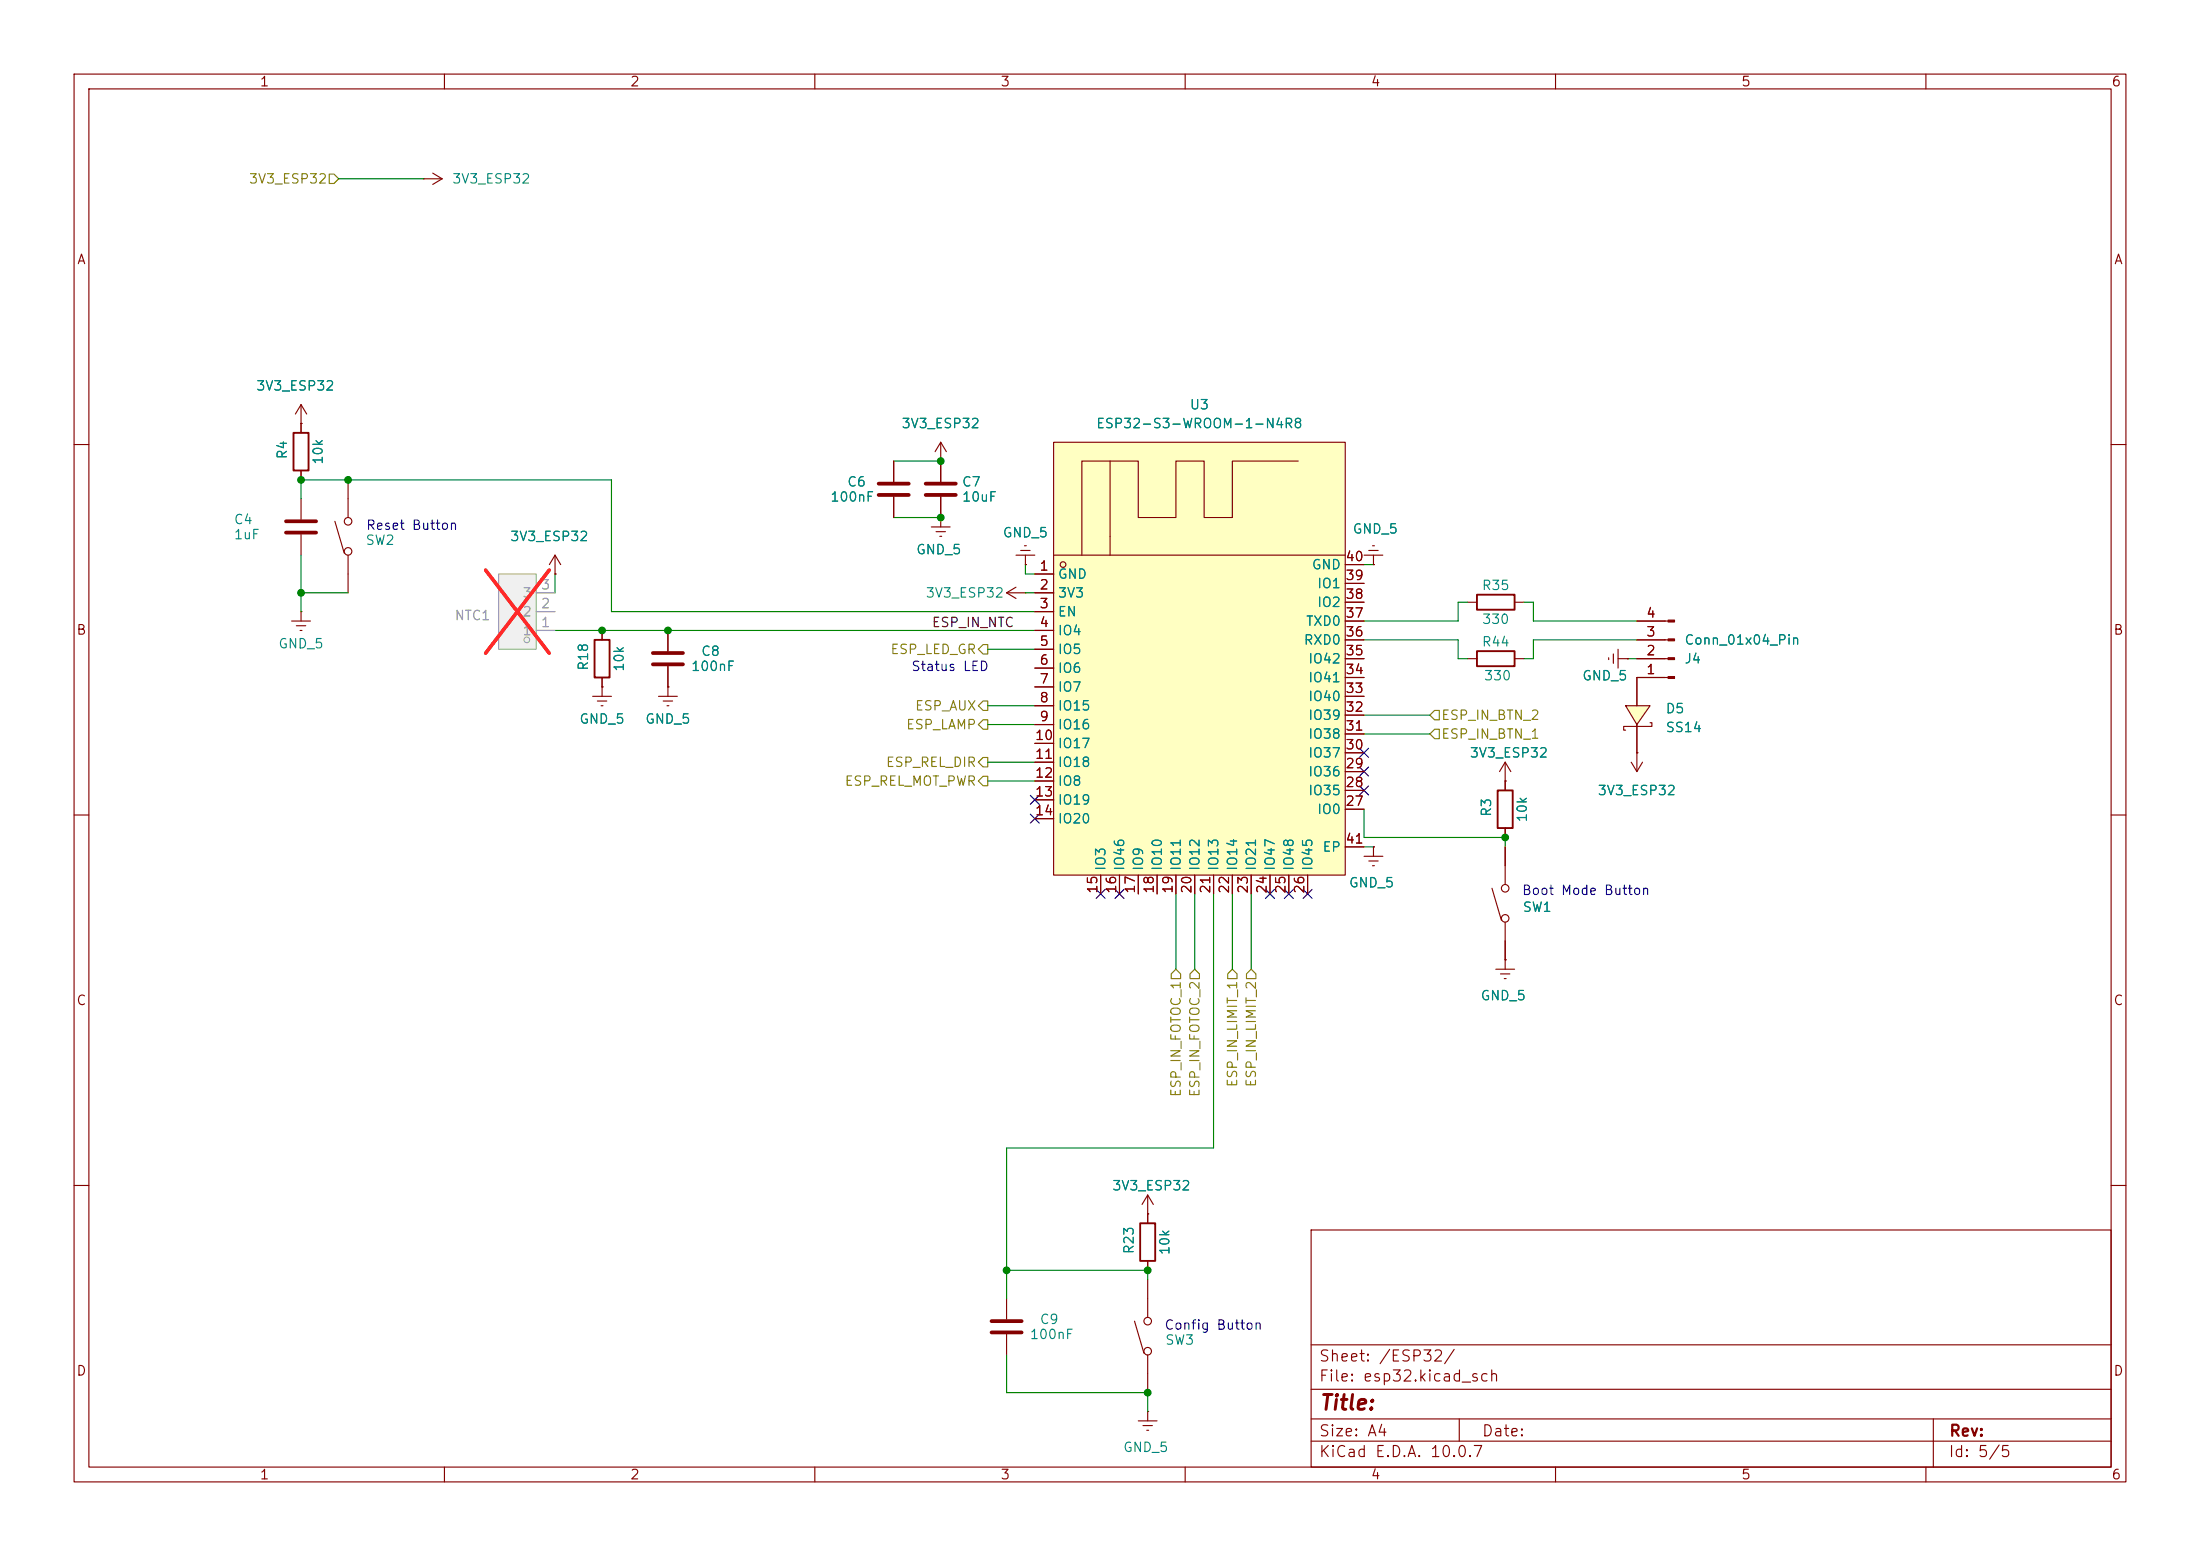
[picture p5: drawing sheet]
<svg xmlns="http://www.w3.org/2000/svg" width="297mm" height="210mm" viewBox="0 0 297 210" stroke-linecap="round" stroke-linejoin="round" font-family="sans-serif">
<g fill="none" stroke="#840000" stroke-width=".15">
<path d="M10 10h277v190h-277zM12 12h273v186h-273zM60 10v2M110 10v2M160 10v2M210 10v2M260 10v2M10 60h2M45.2 70.4l1.3 4.3M47 64.8v5.1M47 74.9v5.1M285 60h2"/>
<path d="M217.2 88.8v.2M217.8 88.3v1.2M218.4 88.9h1.3M218.4 87.6v2.6M219.7 88.9h.1M10 110h2M220.2 102.9l.8 1.2M221 101.6h.1M221 101.6v2.5M221.7 102.9l-.7 1.2M285 110h2M10 160h2"/>
<path d="M154.9 163.8v1.3M154.9 170.2v1.3M177 166h108v32h-108zM285 160h2M60 198v2M110 198v2M160 198v2M177 194.5h108M177 191.5h108M177 187.5h108M177 181.5h108M197 191.5v3"/>
<path d="M210 198v2M260 198v2M261 191.5v6.5"/>
<circle cx="47" cy="74.4" r=".51"/>
<circle cx="47" cy="70.4" r=".51"/>
</g>
<path d="M153.9 165.1h2.1v5.1h-2.1z" fill="none" stroke="#840000" stroke-width=".25"/>
<path d="M219.5 95.3h3.3l-1.8 2.5z" fill="#ffffc2"/>
<g fill="none" stroke="#840000" stroke-width=".15">
<path d="M127 59.7l-.8 1.3M127 59.7l.8 1.3M127 59.7v5.3M127 62.2h.1M127 67.1v2.8M137.2 79.2l-1.3 .8M184.1 74.9h2.6M184.8 74.3h1.3M185.3 73.7h.2M185.4 76.2h.1M185.4 74.9v1.3M135.9 80l1.3 .8"/>
<path d="M135.9 80h2.5M138.4 80h.1M198.1 81.3h1.3M198.1 88.9h1.3M204.5 81.3h1.2M204.5 88.9h1.2M219.5 95.3h3.3l-1.8 2.5zM221 91.4v3.9M221 97.8v3.8M222.8 97.5h.2v.5h-3.8v.6h.3M184.1 115.6h2.6M184.8 116.2h1.3"/>
<path d="M185.3 116.8h.2M185.4 114.3h.1M185.4 114.3v1.3M201.4 119.9l1.3 4.3M203.2 105.4h.1M203.2 102.9v3.8M203.2 111.8v1.2M203.2 114.3v5.1M203.2 102.9l-.8 1.2M203.2 102.9l.8 1.2M201.9 130.8h2.6M202.6 131.4h1.2"/>
<path d="M203.1 132.1h.2M203.2 129.5h.1M203.2 124.5v6.3"/>
<circle cx="203.2" cy="119.9" r=".51"/>
<circle cx="203.2" cy="123.9" r=".51"/>
</g>
<path d="M199.4 80.3h5.1v2h-5.1zM199.4 87.9h5.1v2h-5.1zM202.2 106.7h2v5.1h-2z" fill="none" stroke="#840000" stroke-width=".25"/>
<path d="M125 65.3h4M125 66.8h4" fill="none" stroke="#840000" stroke-width=".51"/>
<path d="M142.2 59.7h39.4v58.4h-39.4z" fill="#ffffc2"/>
<g fill="none" stroke="#840000" stroke-width=".15">
<path d="M142.2 59.7h39.4v58.4h-39.4zM74.9 77.5h.1M74.9 74.9l-.7 1.3M74.9 74.9l.8 1.3M74.9 74.9v2.6M139.7 77.5h2.5M142.2 74.9h39.4M149.9 62.2v12.7M175.3 62.2h-8.9v7.7h-3.8v-7.7h-3.9v7.7h-5v-7.7h-7.7v12.7M181.6 78.7h2.5M181.6 76.2h2.5M139.7 80h2.5"/>
<path d="M139.7 82.6h2.5M139.7 85.1h2.5M139.7 87.6h2.5M139.7 90.2h2.5M139.7 92.7h2.5M139.7 95.3h2.5M139.7 97.8h2.5M181.6 99.1h2.5M181.6 96.5h2.5M181.6 94h2.5M181.6 91.4h2.5M181.6 88.9h2.5"/>
<path d="M181.6 86.4h2.5M181.6 83.8h2.5M181.6 81.3h2.5M139.7 100.3h2.5M139.7 102.9h2.5M139.7 105.4h2.5M139.7 108h2.5M139.7 110.5h2.5M148.6 118.1v2.6M151.1 118.1v2.6M153.7 118.1v2.6M156.2 118.1v2.6"/>
<path d="M158.7 118.1v2.6M161.3 118.1v2.6M163.8 118.1v2.6M166.4 118.1v2.6M168.9 118.1v2.6M171.4 118.1v2.6M174 118.1v2.6M176.5 118.1v2.6M181.6 109.2h2.5M181.6 106.7h2.5M181.6 104.1h2.5M181.6 101.6h2.5"/>
<path d="M181.6 114.3h2.5"/>
<circle cx="143.5" cy="76.2" r=".38"/>
</g>
<path d="M67.3 77.5h5.1v10.1h-5.1z" fill="#f0f0f0"/>
<g fill="none" stroke="#a1a1a1" stroke-width=".15">
<path d="M67.3 77.5h5.1v10.1h-5.1zM72.4 85.1h2.5M72.4 82.6h2.5M72.4 80h2.5"/>
<circle cx="71.1" cy="86.4" r=".38"/>
</g>
<path d="M65.6 76.9l8.5 11.3M74.1 76.9l-8.5 11.3" fill="none" stroke="#ff2626" stroke-width=".46"/>
<g fill="none" stroke="#840000" stroke-width=".15">
<path d="M57.1 24.1h.1M57.1 24.1h2.6M58.4 23.4l1.3 .7M59.7 24.1l-1.3 .8M40.6 57.2h.1M40.6 54.6v3.8M40.6 54.6l-.7 1.3M40.6 54.6l.8 1.3M40.6 63.5v1.3M40.6 67.3v2.8M40.6 72.1v2.8M74.9 77.5h.1"/>
<path d="M120.6 62.2v2.8M120.6 67.1v2.8M125.7 71.1h2.6M126.4 71.8h1.2M126.9 72.4h.2M127 69.9h.1M127 62.2h.1M127 62.2v2.8M127 67.1v4M137.2 74.9h2.5M137.8 74.3h1.3M138.3 73.7h.3"/>
<path d="M138.4 76.2h.1M138.4 74.9v1.3M139.7 77.5h2.5M181.6 78.7h2.5M181.6 76.2h2.5M185.4 76.2h.1M39.4 83.8h2.5M40 84.5h1.3M40.5 85.1h.3M40.6 82.6h.1M40.6 82.6v1.2M80 94h2.5"/>
<path d="M80.6 94.6h1.3M81.2 95.3h.2M81.3 92.7h.1M81.3 85.1v1.3M81.3 91.4v2.6M88.9 94h2.5M89.5 94.6h1.3M90 95.3h.3M90.2 92.7h.1M90.2 85.1v2.8M90.2 89.9v4.1M139.7 85.1h2.5"/>
<path d="M139.7 95.3h2.5M139.7 80h2.5M139.7 82.6h2.5M139.7 87.6h2.5M139.7 90.2h2.5M139.7 92.7h2.5M139.7 97.8h2.5M181.6 83.8h2.5M181.6 94h2.5M181.6 91.4h2.5M181.6 88.9h2.5M181.6 86.4h2.5"/>
<path d="M181.6 99.1h2.5M181.6 96.5h2.5M181.6 81.3h2.5M219.7 88.9h.1M221 83.8h4.2M221 88.9h4.2M221 86.4h4.2M221 97.8v3.8M225.2 91.4h-4.2v3.9M139.7 100.3h2.5M139.7 102.9h2.5M139.7 105.4h2.5"/>
<path d="M139.7 108h2.5M139.7 110.5h2.5M148.6 118.1v2.6M151.1 118.1v2.6M153.7 118.1v2.6M156.2 118.1v2.6M158.7 118.1v2.6M161.3 118.1v2.6M163.8 118.1v2.6M166.4 118.1v2.6M168.9 118.1v2.6M171.4 118.1v2.6"/>
<path d="M174 118.1v2.6M176.5 118.1v2.6M181.6 109.2h2.5M181.6 106.7h2.5M181.6 104.1h2.5M181.6 101.6h2.5M181.6 114.3h2.5M185.4 114.3h.1M203.2 105.4h.1M203.2 105.4v1.3M203.2 111.8v1.2M203.2 114.3v2.5"/>
<path d="M221 101.6h.1M203.2 129.5h.1M203.2 127v2.5M135.9 175.3v2.8M153.2 178.3l1.2 4.3M154.9 163.8h.1M154.9 161.3v3.8M154.9 170.2v1.3M154.9 172.7v5.1M154.9 161.3l-.7 1.3M154.9 161.3l.8 1.3M135.9 180.1v2.8"/>
<path d="M153.7 191.8h2.5M154.3 192.4h1.3M154.8 193h.3M154.9 190.5h.1M154.9 182.9v5.1M154.9 190.5v1.3"/>
<circle cx="154.9" cy="178.3" r=".51"/>
<circle cx="154.9" cy="182.4" r=".51"/>
</g>
<path d="M38.6 70.4h4.1M38.6 71.9h4.1M118.6 65.3h4.1M118.6 66.8h4.1M88.1 88.1h4.1M88.1 89.7h4.1M133.9 178.3h4M133.9 179.8h4" fill="none" stroke="#840000" stroke-width=".51"/>
<path d="M39.6 58.4h2.1v5.1h-2.1zM80.3 86.4h2v5h-2z" fill="none" stroke="#840000" stroke-width=".25"/>
<g fill="#840000" stroke="#840000" stroke-width=".15">
<path d="M225.2 91.3h.9v.3h-.9z"/>
<path d="M225.2 88.8h.9v.2h-.9z"/>
<path d="M225.2 86.2h.9v.3h-.9z"/>
<path d="M225.2 83.7h.9v.2h-.9z"/>
</g>
<path d="M44.4 23.5h.7l.6 .6-.6 .7h-.7zM132.7 87h.6v1.3h-.6l-.6-.7zM132.7 94.6h.6v1.3h-.6l-.6-.6zM132.7 97.2h.6v1.2h-.6l-.6-.6zM193.7 95.9h.6v1.3h-.6l-.7-.7zM193.7 98.4h.6v1.3h-.6l-.7-.6zM132.7 102.2h.6v1.3h-.6l-.6-.6zM132.7 104.8h.6v1.2h-.6l-.6-.6zM158.7 130.8l.7 .6v.7h-1.3v-.7zM160.7 131.4l.6-.6 .6 .6v.7h-1.2zM166.4 130.8l.6 .6v.7h-1.3v-.7zM168.9 130.8l.6 .6v.7h-1.2v-.7z" fill="none" stroke="#848400" stroke-width=".15"/>
<g fill="none" stroke="#008400" stroke-width=".15">
<path d="M45.7 24.1h11.4M40.6 67.3v-2.5h41.9v17.8h57.2M40.6 74.9v7.7M74.9 77.5v2.5M120.6 62.2h6.4M120.6 69.9h6.4M138.4 76.2v1.3h1.3M184.1 76.2h1.3M40.6 80h6.4M74.9 85.1h64.8M133.3 97.8h6.4M133.3 87.6h6.4"/>
<path d="M133.3 95.3h6.4M138.4 80h1.3M184.1 86.4h12.7v2.5h1.3M184.1 99.1h8.9M184.1 96.5h8.9M198.1 81.3h-1.3v2.5h-12.7M205.7 81.3h1.3v2.5h14M219.7 88.9h1.3M221 86.4h-14v2.5h-1.3M133.3 105.4h6.4M133.3 102.9h6.4M184.1 114.3h1.3"/>
<path d="M184.1 109.2v3.8h19.1v1.3M158.7 120.7v10.1M161.3 120.7v10.1M163.8 120.7v34.2h-27.9v20.4M166.4 120.7v10.1M168.9 120.7v10.1M135.9 171.5h19v1.2M135.9 182.9v5.1h19v2.5"/>
</g>
<g fill="none" stroke="#000084" stroke-width=".15">
<path d="M139.1 107.3l1.2 1.3M139.1 109.9l1.2 1.2M140.3 107.3l-1.2 1.3M140.3 109.9l-1.2 1.2M183.5 101l1.3 1.2M183.5 103.5l1.3 1.2M183.5 106.1l1.3 1.2M184.8 101l-1.3 1.2M184.8 103.5l-1.3 1.2M184.8 106.1l-1.3 1.2M148 120l1.2 1.3M149.2 120l-1.2 1.3"/>
<path d="M150.5 120l1.2 1.3M151.7 120l-1.2 1.3M170.8 120l1.3 1.3M172.1 120l-1.3 1.3M173.4 120l1.2 1.3M174.6 120l-1.2 1.3M175.9 120l1.2 1.3M177.1 120l-1.2 1.3"/>
</g>
<g fill="#008400" stroke="#008400" stroke-width=".14">
<circle cx="203.2" cy="113" r=".46"/>
<circle cx="127" cy="69.9" r=".46"/>
<circle cx="127" cy="62.2" r=".46"/>
<circle cx="135.9" cy="171.5" r=".46"/>
<circle cx="154.9" cy="171.5" r=".46"/>
<circle cx="154.9" cy="188" r=".46"/>
<circle cx="90.2" cy="85.1" r=".46"/>
<circle cx="40.6" cy="64.8" r=".46"/>
<circle cx="47" cy="64.8" r=".46"/>
<circle cx="81.3" cy="85.1" r=".46"/>
<circle cx="40.6" cy="80" r=".46"/>
</g>
<text font-size="2" fill="#840000" x="178" y="190.8">Title:</text>
<g font-size="1.5" fill="#840000">
<text x="178" y="184.1">Sheet: /ESP32/</text>
<text x="178" y="186.8">File: esp32.kicad_sch</text>
<text x="178" y="197">KiCad E.D.A. 10.0.7</text>
<text x="178" y="194.2">Size: A4</text>
<text x="200" y="194.2">Date:</text>
<text x="263" y="197">Id: 5/5</text>
<text x="263" y="194.2">Rev:</text>
</g>
<g font-size="1.3" fill="#840000">
<text x="35" y="12">1</text>
<text x="85" y="12">2</text>
<text x="135" y="12">3</text>
<text x="185" y="12">4</text>
<text x="235" y="12">5</text>
<text x="285" y="12">6</text>
<text x="10.3" y="36">A</text>
<text x="285.3" y="36">A</text>
<text x="140.2" y="77.3">1</text>
<text x="181.5" y="76.1">40</text>
<text x="140.2" y="79.9">2</text>
<text x="140.2" y="82.4">3</text>
<text x="181.5" y="83.7">37</text>
<text x="181.5" y="81.1">38</text>
<text x="181.5" y="78.6">39</text>
<text x="222.2" y="83.7">4</text>
<text x="10.2" y="86">B</text>
<text x="140.2" y="85">4</text>
<text x="140.2" y="87.5">5</text>
<text x="181.5" y="88.8">35</text>
<text x="181.5" y="86.2">36</text>
<text x="222.2" y="88.8">2</text>
<text x="222.2" y="86.2">3</text>
<text x="285.2" y="86">B</text>
<text x="140.2" y="90">6</text>
<text x="140.2" y="92.6">7</text>
<text x="140.2" y="95.1">8</text>
<text x="181.5" y="93.8">33</text>
<text x="181.5" y="91.3">34</text>
<text x="222.2" y="91.3">1</text>
<text x="139.6" y="100.2">10</text>
<text x="140.2" y="97.7">9</text>
<text x="181.5" y="101.5">30</text>
<text x="181.5" y="98.9">31</text>
<text x="181.5" y="96.4">32</text>
<text x="139.6" y="102.7">11</text>
<text x="139.6" y="105.3">12</text>
<text x="139.6" y="107.8">13</text>
<text x="181.5" y="106.5">28</text>
<text x="181.5" y="104">29</text>
<text x="139.6" y="110.4">14</text>
<text x="181.5" y="109.1">27</text>
<text x="181.5" y="114.2">41</text>
<text x="148.5" y="120.7" transform="rotate(-90 148.5 120.7)">15</text>
<text x="151" y="120.7" transform="rotate(-90 151 120.7)">16</text>
<text x="153.5" y="120.7" transform="rotate(-90 153.5 120.7)">17</text>
<text x="156.1" y="120.7" transform="rotate(-90 156.1 120.7)">18</text>
<text x="158.6" y="120.7" transform="rotate(-90 158.6 120.7)">19</text>
<text x="161.2" y="120.7" transform="rotate(-90 161.2 120.7)">20</text>
<text x="163.7" y="120.7" transform="rotate(-90 163.7 120.7)">21</text>
<text x="166.2" y="120.7" transform="rotate(-90 166.2 120.7)">22</text>
<text x="168.8" y="120.7" transform="rotate(-90 168.8 120.7)">23</text>
<text x="171.3" y="120.7" transform="rotate(-90 171.3 120.7)">24</text>
<text x="173.9" y="120.7" transform="rotate(-90 173.9 120.7)">25</text>
<text x="176.4" y="120.7" transform="rotate(-90 176.4 120.7)">26</text>
<text x="10.2" y="136">C</text>
<text x="285.2" y="136">C</text>
<text x="10.2" y="186">D</text>
<text x="285.2" y="186">D</text>
<text x="35" y="200">1</text>
<text x="85" y="200">2</text>
<text x="135" y="200">3</text>
<text x="185" y="200">4</text>
<text x="235" y="200">5</text>
<text x="285" y="200">6</text>
</g>
<g font-size="1.3" fill="#848400">
<text x="33.5" y="25.1">3V3_ESP32</text>
<text x="120.1" y="88.6">ESP_LED_GR</text>
<text x="122.2" y="98.8">ESP_LAMP</text>
<text x="123.4" y="96.2">ESP_AUX</text>
<text x="194.5" y="97.5">ESP_IN_BTN_2</text>
<text x="194.5" y="100">ESP_IN_BTN_1</text>
<text x="113.9" y="106.4">ESP_REL_MOT_PWR</text>
<text x="119.5" y="103.8">ESP_REL_DIR</text>
<text x="159.7" y="148.2" transform="rotate(-90 159.7 148.2)">ESP_IN_FOTOC_1</text>
<text x="162.3" y="148.2" transform="rotate(-90 162.3 148.2)">ESP_IN_FOTOC_2</text>
<text x="167.3" y="146.8" transform="rotate(-90 167.3 146.8)">ESP_IN_LIMIT_1</text>
<text x="169.9" y="146.8" transform="rotate(-90 169.9 146.8)">ESP_IN_LIMIT_2</text>
</g>
<g font-size="1.3" fill="#008484">
<text x="60.9" y="25.1">3V3_ESP32</text>
<text x="34.5" y="53">3V3_ESP32</text>
<text x="121.6" y="58.1">3V3_ESP32</text>
<text x="147.9" y="58.1">ESP32-S3-WROOM-1-N4R8</text>
<text x="160.5" y="55.6">U3</text>
<text x="39.1" y="62.1" transform="rotate(-90 39.1 62.1)">R4</text>
<text x="43.9" y="62.8" transform="rotate(-90 43.9 62.8)">10k</text>
<text x="114.3" y="66">C6</text>
<text x="129.8" y="66">C7</text>
<text x="31.5" y="71.1">C4</text>
<text x="112" y="68">100nF</text>
<text x="129.8" y="68">10uF</text>
<text x="31.5" y="73.1">1uF</text>
<text x="49.3" y="73.9">SW2</text>
<text x="68.8" y="73.4">3V3_ESP32</text>
<text x="123.6" y="75.1">GND_5</text>
<text x="135.3" y="72.8">GND_5</text>
<text x="177" y="77.2">GND</text>
<text x="182.5" y="72.3">GND_5</text>
<text x="124.9" y="81">3V3_ESP32</text>
<text x="142.7" y="78.4">GND</text>
<text x="142.7" y="81">3V3</text>
<text x="142.7" y="83.5">EN</text>
<text x="177.7" y="82.2">IO2</text>
<text x="177.7" y="79.7">IO1</text>
<text x="200" y="80">R35</text>
<text x="37.5" y="87.8">GND_5</text>
<text x="94.6" y="88.8">C8</text>
<text x="142.7" y="86.1">IO4</text>
<text x="142.7" y="88.6">IO5</text>
<text x="175.9" y="87.3">RXD0</text>
<text x="176.2" y="84.8">TXD0</text>
<text x="176.5" y="89.9">IO42</text>
<text x="200" y="87.6">R44</text>
<text x="200" y="84.5">330</text>
<text x="227.3" y="89.9">J4</text>
<text x="227.3" y="87.3">Conn_01x04_Pin</text>
<text x="79.7" y="90.6" transform="rotate(-90 79.7 90.6)">R18</text>
<text x="84.5" y="90.8" transform="rotate(-90 84.5 90.8)">10k</text>
<text x="93.2" y="90.9">100nF</text>
<text x="142.7" y="91.1">IO6</text>
<text x="142.7" y="93.7">IO7</text>
<text x="176.5" y="94.9">IO40</text>
<text x="176.5" y="92.4">IO41</text>
<text x="200.2" y="92.1">330</text>
<text x="213.5" y="92.1">GND_5</text>
<text x="78.1" y="98">GND_5</text>
<text x="87" y="98">GND_5</text>
<text x="142.7" y="96.2">IO15</text>
<text x="142.7" y="98.8">IO16</text>
<text x="142.7" y="101.3">IO17</text>
<text x="176.5" y="100">IO38</text>
<text x="176.5" y="97.5">IO39</text>
<text x="224.8" y="96.6">D5</text>
<text x="224.8" y="99.1">SS14</text>
<text x="142.7" y="103.8">IO18</text>
<text x="142.7" y="106.4">IO8</text>
<text x="176.5" y="107.6">IO35</text>
<text x="176.5" y="105.1">IO36</text>
<text x="176.5" y="102.6">IO37</text>
<text x="198.3" y="102.6">3V3_ESP32</text>
<text x="215.6" y="107.6">3V3_ESP32</text>
<text x="142.7" y="108.9">IO19</text>
<text x="142.7" y="111.5">IO20</text>
<text x="177.7" y="110.2">IO0</text>
<text x="201.6" y="110.3" transform="rotate(-90 201.6 110.3)">R3</text>
<text x="206.4" y="111.1" transform="rotate(-90 206.4 111.1)">10k</text>
<text x="149.6" y="117.6" transform="rotate(-90 149.6 117.6)">IO3</text>
<text x="152.1" y="117.6" transform="rotate(-90 152.1 117.6)">IO46</text>
<text x="154.6" y="117.6" transform="rotate(-90 154.6 117.6)">IO9</text>
<text x="157.2" y="117.6" transform="rotate(-90 157.2 117.6)">IO10</text>
<text x="159.7" y="117.6" transform="rotate(-90 159.7 117.6)">IO11</text>
<text x="162.3" y="117.6" transform="rotate(-90 162.3 117.6)">IO12</text>
<text x="164.8" y="117.6" transform="rotate(-90 164.8 117.6)">IO13</text>
<text x="167.3" y="117.6" transform="rotate(-90 167.3 117.6)">IO14</text>
<text x="169.9" y="117.6" transform="rotate(-90 169.9 117.6)">IO21</text>
<text x="172.4" y="117.6" transform="rotate(-90 172.4 117.6)">IO47</text>
<text x="175" y="117.6" transform="rotate(-90 175 117.6)">IO48</text>
<text x="177.5" y="117.6" transform="rotate(-90 177.5 117.6)">IO45</text>
<text x="178.5" y="115.3">EP</text>
<text x="182" y="120.1">GND_5</text>
<text x="205.5" y="123.4">SW1</text>
<text x="199.8" y="135.3">GND_5</text>
<text x="150.1" y="161">3V3_ESP32</text>
<text x="153.4" y="169.4" transform="rotate(-90 153.4 169.4)">R23</text>
<text x="158.2" y="169.5" transform="rotate(-90 158.2 169.5)">10k</text>
<text x="140.3" y="179">C9</text>
<text x="138.9" y="181">100nF</text>
<text x="157.2" y="181.8">SW3</text>
<text x="151.5" y="196.3">GND_5</text>
</g>
<g font-size="1.3" fill="#0000c2">
<text x="49.3" y="71.8">Reset Button</text>
<text x="122.9" y="90.9">Status LED</text>
<text x="205.4" y="121.1">Boot Mode Button</text>
<text x="157.1" y="179.8">Config Button</text>
</g>
<g font-size="1.3" fill="#a1a1a1">
<text x="70.4" y="83.5">2</text>
<text x="70.4" y="81">3</text>
<text x="72.9" y="82.4">2</text>
<text x="72.9" y="79.9">3</text>
<text x="61.3" y="84">NTC1</text>
<text x="70.4" y="86.1">1</text>
<text x="72.9" y="85">1</text>
</g>
<text font-size="1.3" x="125.7" y="85">ESP_IN_NTC</text>
</svg>
